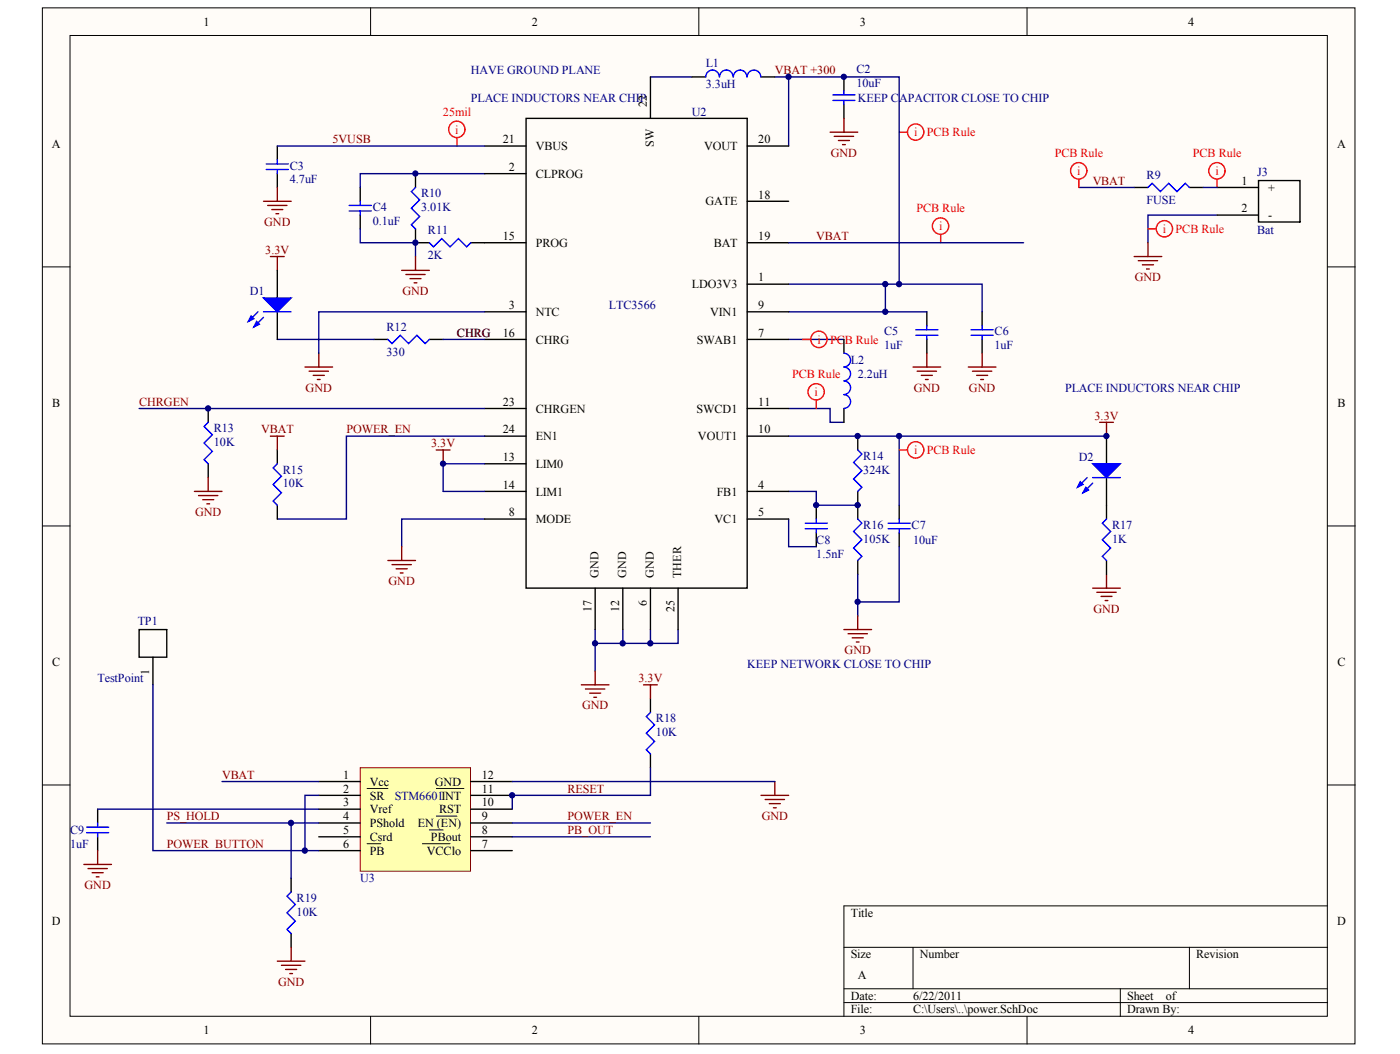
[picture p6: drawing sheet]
<svg xmlns="http://www.w3.org/2000/svg" width="271mm" height="204mm" viewBox="0 0 271 204" stroke-linecap="round" stroke-linejoin="round" font-family="sans-serif">
<g fill="#fffcf8" stroke="#000" stroke-width=".19">
<path d="M8.2 1.5h254v200.5h-254z"/>
<path d="M13.5 6.9h243.4v189.7h-243.4z"/>
</g>
<g fill="none" stroke="#000" stroke-width=".19">
<path d="M71.7 1.5v5.4M135.2 1.5v5.4M198.8 1.5v5.4M8.2 51.6h5.3M256.9 51.6h5.4M8.2 101.7h5.3M256.9 101.7h5.4M8.2 151.9h5.3M256.9 151.9h5.4M256.9 175.3h-93.6v21.3M71.7 196.6v5.4M135.2 196.6v5.4"/>
<path d="M163.3 183.3h93.6M163.3 191.3h93.6M163.3 194h93.6M176.7 183.3v8M198.8 196.6v5.4M216.8 191.3v5.3M230.2 183.3v8"/>
</g>
<g fill="none" stroke="#000080" stroke-width=".27">
<path d="M125.9 14.9h8M149.9 14.9h2.7v13.3M53.7 28.2h40.1M93.8 33.6h-24.1v2.7M208.8 36.3h10.7M232.9 36.3h2.6M69.7 44.3v2.7h10.7v2.6M152.6 55h37.5v5.3M152.6 47h45.5M235.5 41.6h-13.3v5.4M26.9 79h66.9M53.7 65.7h18.7"/>
<path d="M85.8 65.7h8M93.8 60.3h-32.1v8M152.6 79h8v2.7h2.7M152.6 65.7h10.7M152.6 60.3h26.8M85.8 89.7v5.4M93.8 84.4h-26.8v16h-13.3M152.6 84.4h21.4v13.3M152.6 95.1h5.4v2.6h8M174 84.4h40.1M93.8 100.4h-16.1v5.4M152.6 100.4v5.4h5.4"/>
<path d="M166 111.1v5.3M174 105.8v10.6h-8v2.7M115.2 121.8v2.7h16v-2.7M115.2 124.5v5.3M120.5 121.8v2.7M125.9 121.8v2.7"/>
</g>
<g fill="none" stroke="#000" stroke-width=".27">
<path d="M125.9 14.9v8M133.9 14.9h2.7M147.3 14.9h2.6M163.3 14.9v2.7M53.7 28.2v2.7M53.7 33.6v2.7M69.7 36.3v2.6M80.4 33.6v2.7M93.8 28.2h8M93.8 33.6h8M101.8 22.9h42.8v90.9h-42.8zM144.6 28.2h8"/>
<path d="M144.6 38.9h8M163.3 20.2v2.7M219.5 36.3h2.7M230.2 36.3h2.7M235.5 36.3h8.1M243.6 34.9h8v8h-8zM53.7 52.3v5.3M69.7 41.6v2.7M80.4 44.3v2.7h2.7M91.1 47h10.7M144.6 47h8M144.6 55h8"/>
<path d="M235.5 41.6h8.1M40.3 79v2.7M53.7 60.3v5.4M72.4 65.7h2.7M83.1 65.7h2.7M93.8 60.3h8M93.8 65.7h8M93.8 79h8M144.6 60.3h8M144.6 65.7h8M144.6 79h8M163.3 65.7v2.6"/>
<path d="M163.3 79v2.7M179.4 60.3v2.7M179.4 65.7v2.6M190.1 60.3v2.7M190.1 65.7v2.6M40.3 89.7v2.7M93.8 84.4h8M93.8 89.7h8M93.8 95.1h8M144.6 84.4h8M144.6 95.1h8M158 97.7v2.7"/>
<path d="M166 84.4v2.6M166 95.1v5.3M174 97.7v2.7M93.8 100.4h8M115.2 113.8v8M120.5 113.8v8M125.9 113.8v8M131.2 113.8v8M144.6 100.4h8M158 103.1v2.7M166 108.4v2.7M174 103.1v2.7"/>
</g>
<g fill="none" stroke="#00f" stroke-width=".27">
<path d="M139.2 14.9a1.31 1.31 0 0 0-1.3-1.4 1.31 1.31 0 0 0-1.3 1.4M141.9 14.9a1.31 1.31 0 0 0-1.3-1.4 1.31 1.31 0 0 0-1.4 1.4M144.5 14.9a1.31 1.31 0 0 0-1.3-1.4 1.31 1.31 0 0 0-1.3 1.4M147.2 14.9a1.31 1.31 0 0 0-1.3-1.4 1.31 1.31 0 0 0-1.3 1.4M161.2 18.4h4.3M161.2 19.4h4.3M163.3 17.6v.8M163.3 19.4v.8M51.5 31.7h4.3M51.5 32.8h4.3M53.7 30.9v.8M53.7 32.8v.8"/>
<path d="M67.6 39.7h4.3M69.7 38.9v.8M80.4 36.3l-.8 .8 1.6 1.6-1.6 1.6 1.6 1.6-1.6 1.6 .8 .8M222.2 36.3l.8-.8 1.6 1.6 1.6-1.6 1.6 1.6 1.6-1.6 .8 .8M67.6 40.8h4.3M69.7 40.8v.8M83.1 47l.8 .8 1.6-1.6 1.6 1.6 1.6-1.6 1.6 1.6 .8-.8M49.9 60.3l-1.9 1.9M51 61.4l-1.9 1.9M51 60.3h5.3M75.1 65.7l.8 .8 1.6-1.6 1.6 1.6 1.6-1.6 1.6 1.6 .8-.8M163.3 68.3a1.32 1.32 0 0 1 1.3 1.4 1.32 1.32 0 0 1-1.3 1.3"/>
<path d="M163.3 71a1.32 1.32 0 0 1 1.3 1.3 1.32 1.32 0 0 1-1.3 1.4M163.3 73.7a1.32 1.32 0 0 1 1.3 1.3 1.32 1.32 0 0 1-1.3 1.3 1.34 1.34 0 0 1 1.3 1.4 1.34 1.34 0 0 1-1.3 1.3M177.2 64.9h4.3M177.2 63.8h4.3M179.4 63v.8M179.4 64.9v.8M187.9 64.9h4.3M187.9 63.8h4.3M190.1 63v.8M190.1 64.9v.8M40.3 81.7l-.8 .8 1.6 1.6-1.6 1.6 1.6 1.6-1.6 1.6 .8 .8M166 87l.8 .9-1.6 1.6 1.6 1.6-1.6 1.6 1.6 1.6-.8 .8"/>
<path d="M155.8 101.2h4.3M155.8 102.3h4.3M158 100.4v.8M158 102.3v.8M166 100.4l.8 .8-1.6 1.6 1.6 1.6-1.6 1.6 1.6 1.6-.8 .8M171.9 101.2h4.3M171.9 102.3h4.3M174 100.4v.8M174 102.3v.8"/>
</g>
<g fill="none" stroke="#800000" stroke-width=".27">
<path d="M51 38.9h5.3M51.8 39.7h3.7M53.7 36.3v2.6M160.6 25.6h5.4M161.4 26.4h3.8M162.2 27.2h2.2M163.1 28h.5M163.3 22.9v2.7M52.3 49.6h2.7M52.6 40.5h2.1M53.4 41.3h.5M53.7 49.6v2.7"/>
<path d="M77.7 52.3h5.4M78.5 53.1h3.8M79.3 53.9h2.2M80.1 54.7h.6M80.4 49.6v2.7M219.5 49.6h5.3M220.3 50.4h3.7M221.1 51.2h2.1M221.9 52h.5M222.2 47v2.6M59 71h5.4M59.8 71.8h3.8"/>
<path d="M60.6 72.6h2.2M61.4 73.4h.6M61.7 68.3v2.7M176.7 71h5.3M177.5 71.8h3.7M178.3 72.6h2.1M179.1 73.4h.5M179.4 68.3v2.7M187.4 71h5.3M188.2 71.8h3.7M189 72.6h2.1M189.8 73.4h.5"/>
<path d="M190.1 68.3v2.7M37.6 95.1h5.4M38.4 95.9h3.8M39.2 96.7h2.2M40 97.5h.6M40.3 92.4v2.7M84.4 87h2.7M85.8 87v2.7M212.8 81.7h2.7M214.1 81.7v2.7M75.1 108.4h5.3M75.9 109.2h3.7"/>
<path d="M76.7 110h2.1M77.5 110.8h.5M77.7 105.8v2.6M166 119.1v2.7M211.5 113.8h5.3M212.3 114.6h3.7M213.1 115.4h2.1M213.9 116.2h.5M214.1 111.1v2.7M112.5 132.5h5.4M113.3 133.3h3.8M114.1 134.1h2.1"/>
<path d="M114.9 134.9h.5M115.2 129.8v2.7M163.3 121.8h5.4M164.1 122.6h3.8M164.9 123.4h2.2M165.7 124.2h.6"/>
</g>
<g fill="none" stroke="#f00" stroke-width=".27">
<path d="M88.4 26.6v1.6M174 25.6h1.6M208.8 34.7v1.6M235.5 34.7v1.6M182 45.4v1.6M222.2 44.3h1.6M155.3 65.7h1.6M158 77.4v1.6M174 87h1.6"/>
<circle cx="88.4" cy="25" r="1.58"/>
<circle cx="177.2" cy="25.5" r="1.58"/>
<circle cx="208.8" cy="33" r="1.58"/>
<circle cx="235.5" cy="33" r="1.58"/>
<circle cx="182" cy="43.7" r="1.58"/>
<circle cx="225.3" cy="44.3" r="1.58"/>
<circle cx="157.9" cy="75.8" r="1.58"/>
<circle cx="158.5" cy="65.7" r="1.58"/>
<circle cx="177.2" cy="87" r="1.58"/>
</g>
<g fill="#00f" stroke="#00f" stroke-width=".27">
<path d="M51 57.6h5.3l-2.6 2.7z"/>
<path d="M49.7 62.2l.5 .5-1.1 .6z"/>
<path d="M48.6 61.1l.5 .6-1.1 .5z"/>
</g>
<path d="M69.7 148.5h21.4v20h-21.4z" fill="#ffffb0" stroke="#800000" stroke-width=".19"/>
<g fill="none" stroke="#000" stroke-width=".27">
<path d="M53.7 87v2.7M53.7 97.7v2.7M214.1 84.4v5.3M214.1 92.4v8M214.1 108.4v2.7M26.9 121.8h5.4v5.3h-5.4zM29.6 127.1v5.4M125.9 135.2v2.6M18.9 156.5v2.7M61.7 151.2h8M61.7 153.9h8M61.7 156.5h8"/>
<path d="M61.7 159.2h8M91.1 151.2h8M91.1 153.9h8M91.1 156.5h8M91.1 159.2h8M125.9 145.9v2.6M18.9 161.9v2.7M56.3 169.9v2.7M61.7 161.9h8M61.7 164.6h8M91.1 161.9h8M91.1 164.6h8"/>
<path d="M56.3 180.6v2.7"/>
</g>
<path d="M71.1 152.5h4M84.4 152.5h5.4M84.4 157.9h4M71.1 163.2h2.6M81.7 163.2h5.4M83.1 160.6h2.7" fill="none" stroke="#000" stroke-width=".19"/>
<g fill="none" stroke="#000080" stroke-width=".27">
<path d="M152.6 14.9h21.4v40.1M171.3 55v5.3M85.8 89.7h8M85.8 95.1h8M29.6 132.5v32.1h32.1M18.9 156.5h42.8M32.3 159.2h29.4M43 151.2h18.7M56.3 159.2v10.7M61.7 153.9h-2.7v10.7M99.1 151.2h50.8M99.1 159.2h26.8"/>
<path d="M125.9 148.5v5.4h-26.8v2.6M99.1 161.9h26.8"/>
</g>
<g fill="none" stroke="#800000" stroke-width=".27">
<path d="M52.3 84.4h2.7M53.7 84.4v2.6M124.5 132.5h2.7M125.9 132.5v2.7M147.3 153.9h5.3M148.1 154.7h3.7M148.9 155.5h2.1M149.7 156.3h.5M149.9 151.2v2.7M16.2 167.2h5.4M17 168h3.8M17.8 168.8h2.2"/>
<path d="M18.6 169.6h.6M18.9 164.6v2.6M53.7 185.9h5.3M54.5 186.7h3.7M55.3 187.5h2.1M56.1 188.3h.5M56.3 183.3v2.6"/>
</g>
<path d="M53.7 89.7l-.8 .8 1.6 1.6-1.6 1.6 1.6 1.6-1.6 1.6 .8 .8M210.4 92.4l-1.9 1.9M211.5 93.5l-1.9 1.8M211.5 92.4h5.3M214.1 100.4l-.8 .8 1.6 1.6-1.6 1.6 1.6 1.6-1.6 1.6 .8 .8M125.9 137.8l-.8 .8 1.6 1.6-1.6 1.6 1.6 1.6-1.6 1.6 .8 .9M18.9 159.2v.8M16.8 161.1h4.2M16.8 160h4.2M18.9 161.1v.8M56.3 172.6l-.8 .8 1.6 1.6-1.6 1.6 1.6 1.6-1.6 1.6 .8 .8" fill="none" stroke="#00f" stroke-width=".27"/>
<g fill="#00f" stroke="#00f" stroke-width=".27">
<path d="M211.5 89.7h5.3l-2.7 2.7z"/>
<path d="M210.1 94.3l.6 .5-1.1 .5z"/>
<path d="M209.1 93.2l.5 .5-1.1 .6z"/>
</g>
<g fill="#000080" stroke="#000080" stroke-width=".19">
<circle cx="40.3" cy="79" r=".51"/>
<circle cx="56.3" cy="159.2" r=".51"/>
<circle cx="59" cy="164.5" r=".51"/>
<circle cx="80.4" cy="46.9" r=".51"/>
<circle cx="80.4" cy="33.6" r=".51"/>
<circle cx="85.7" cy="89.7" r=".51"/>
<circle cx="99.1" cy="153.9" r=".51"/>
<circle cx="115.1" cy="124.5" r=".51"/>
<circle cx="120.5" cy="124.5" r=".51"/>
<circle cx="125.8" cy="124.5" r=".51"/>
<circle cx="152.6" cy="14.9" r=".51"/>
<circle cx="157.9" cy="97.7" r=".51"/>
<circle cx="163.3" cy="14.9" r=".51"/>
<circle cx="166" cy="116.4" r=".51"/>
<circle cx="166" cy="97.7" r=".51"/>
<circle cx="166" cy="84.3" r=".51"/>
<circle cx="171.3" cy="60.3" r=".51"/>
<circle cx="171.3" cy="55" r=".51"/>
<circle cx="174" cy="84.3" r=".51"/>
<circle cx="174" cy="55" r=".51"/>
<circle cx="214.1" cy="84.3" r=".51"/>
</g>
<g font-size="2.4">
<text x="39.4" y="5">1</text>
<text x="102.9" y="5">2</text>
<text x="166.4" y="5">3</text>
<text x="229.9" y="5">4</text>
<text x="10" y="28.7">A</text>
<text x="97.3" y="27.7">21</text>
<text x="103.7" y="29.1">VBUS</text>
<text x="136.3" y="29.1">VOUT</text>
<text x="146.7" y="27.7">20</text>
<text x="258.8" y="28.7">A</text>
<text x="98.5" y="33.1">2</text>
<text x="103.7" y="34.4">CLPROG</text>
<text x="240.2" y="35.7">1</text>
<text x="136.5" y="39.8">GATE</text>
<text x="146.7" y="38.4">18</text>
<text x="240.2" y="41.1">2</text>
<text x="245.4" y="37.1">+</text>
<text x="97.3" y="46.4">15</text>
<text x="103.7" y="47.8">PROG</text>
<text x="138.1" y="47.8">BAT</text>
<text x="146.7" y="46.4">19</text>
<text x="245.4" y="42.4">-</text>
<text x="98.5" y="59.8">3</text>
<text x="133.9" y="55.8">LDO3V3</text>
<text x="146.7" y="59.8">9</text>
<text x="146.7" y="54.5">1</text>
<text x="97.3" y="65.1">16</text>
<text x="103.7" y="61.1">NTC</text>
<text x="137.4" y="61.1">VIN1</text>
<text x="146.7" y="65.1">7</text>
<text x="103.7" y="66.5">CHRG</text>
<text x="134.9" y="66.5">SWAB1</text>
<text x="10.1" y="78.8">B</text>
<text x="97.3" y="78.5">23</text>
<text x="97.3" y="83.9">24</text>
<text x="103.7" y="79.8">CHRGEN</text>
<text x="134.8" y="79.8">SWCD1</text>
<text x="146.7" y="83.9">10</text>
<text x="146.7" y="78.5">11</text>
<text x="258.8" y="78.8">B</text>
<text x="97.3" y="89.2">13</text>
<text x="103.7" y="85.2">EN1</text>
<text x="135.1" y="85.2">VOUT1</text>
<text x="97.3" y="94.5">14</text>
<text x="103.7" y="90.5">LIM0</text>
<text x="103.7" y="95.9">LIM1</text>
<text x="138.7" y="95.9">FB1</text>
<text x="146.7" y="94.5">4</text>
<text x="98.5" y="99.9">8</text>
<text x="103.7" y="101.2">MODE</text>
<text x="138.3" y="101.2">VC1</text>
<text x="146.7" y="99.9">5</text>
<text x="10.1" y="128.9">C</text>
<text x="258.8" y="128.9">C</text>
<text x="66.4" y="150.7">1</text>
<text x="66.4" y="153.3">2</text>
<text x="71.6" y="152">Vcc</text>
<text x="71.6" y="154.7">SR</text>
<text x="84.2" y="152">GND</text>
<text x="93.2" y="150.7">12</text>
<text x="93.2" y="153.3">11</text>
<text x="66.4" y="156">3</text>
<text x="66.4" y="158.7">4</text>
<text x="66.4" y="161.4">5</text>
<text x="71.6" y="157.4">Vref</text>
<text x="71.6" y="160">PShold</text>
<text x="80.9" y="160">EN (EN)</text>
<text x="85" y="157.4">RST</text>
<text x="93.2" y="161.4">8</text>
<text x="93.2" y="158.7">9</text>
<text x="93.2" y="156">10</text>
<text x="66.4" y="164">6</text>
<text x="71.6" y="162.7">Csrd</text>
<text x="71.6" y="165.4">PB</text>
<text x="82.6" y="165.4">VCClo</text>
<text x="83.4" y="162.7">PBout</text>
<text x="93.2" y="164">7</text>
<text x="10" y="179">D</text>
<text x="164.7" y="177.3">Title</text>
<text x="258.8" y="179">D</text>
<text x="164.7" y="185.4">Size</text>
<text x="178" y="185.4">Number</text>
<text x="231.5" y="185.4">Revision</text>
<text x="166" y="189.4">A</text>
<text x="164.7" y="193.4">Date:</text>
<text x="164.7" y="196.1">File:</text>
<text x="176.7" y="193.4">6/22/2011</text>
<text x="176.7" y="196.1">C:\Users\..\power.SchDoc</text>
<text x="218.1" y="193.4">Sheet</text>
<text x="218.1" y="196.1">Drawn By:</text>
<text x="225.6" y="193.4">of</text>
<text x="39.4" y="200.1">1</text>
<text x="102.9" y="200.1">2</text>
<text x="166.4" y="200.1">3</text>
<text x="229.9" y="200.1">4</text>
</g>
<g font-size="2.4" fill="#000080">
<text x="91.1" y="14.4">HAVE GROUND PLANE</text>
<text x="136.6" y="17">3.3uH</text>
<text x="136.6" y="13">L1</text>
<text x="165.7" y="16.8">10uF</text>
<text x="165.7" y="14.1">C2</text>
<text x="91.1" y="19.7">PLACE INDUCTORS NEAR CHIP</text>
<text x="133.9" y="22.4">U2</text>
<text x="166" y="19.7">KEEP CAPACITOR CLOSE TO CHIP</text>
<text x="56.1" y="35.5">4.7uF</text>
<text x="56.1" y="32.8">C3</text>
<text x="221.9" y="34.7">R9</text>
<text x="243.3" y="34.1">J3</text>
<text x="72.1" y="40.8">C4</text>
<text x="81.5" y="40.8">3.01K</text>
<text x="81.5" y="38.1">R10</text>
<text x="221.9" y="39.5">FUSE</text>
<text x="72.1" y="43.5">0.1uF</text>
<text x="82.8" y="45.4">R11</text>
<text x="243.3" y="45.4">Bat</text>
<text x="82.8" y="50.2">2K</text>
<text x="48.3" y="57.1">D1</text>
<text x="117.9" y="59.8">LTC3566</text>
<text x="74.8" y="64.1">R12</text>
<text x="88.4" y="65.1">CHRG</text>
<text x="171.1" y="64.9">C5</text>
<text x="192.5" y="64.9">C6</text>
<text x="74.8" y="68.9">330</text>
<text x="164.7" y="70.5">L2</text>
<text x="171.1" y="67.5">1uF</text>
<text x="192.5" y="67.5">1uF</text>
<text x="166" y="73.2">2.2uH</text>
<text x="206.1" y="75.8">PLACE INDUCTORS NEAR CHIP</text>
<text x="41.4" y="83.6">R13</text>
<text x="41.4" y="86.3">10K</text>
<text x="167.1" y="88.9">R14</text>
<text x="208.8" y="89.2">D2</text>
<text x="54.7" y="94.3">10K</text>
<text x="54.7" y="91.6">R15</text>
<text x="167.1" y="91.6">324K</text>
<text x="158" y="107.9">1.5nF</text>
<text x="158" y="105.2">C8</text>
<text x="167.1" y="105">105K</text>
<text x="167.1" y="102.3">R16</text>
<text x="176.4" y="102.3">C7</text>
<text x="176.7" y="105.2">10uF</text>
<text x="215.2" y="105">1K</text>
<text x="215.2" y="102.3">R17</text>
<text x="26.7" y="121">TP1</text>
<text x="18.9" y="132">TestPoint</text>
<text x="144.6" y="129.3">KEEP NETWORK CLOSE TO CHIP</text>
<text x="126.9" y="142.4">10K</text>
<text x="126.9" y="139.7">R18</text>
<text x="76.4" y="154.7">STM6601INT</text>
<text x="13.5" y="161.4">C9</text>
<text x="13.5" y="164">1uF</text>
<text x="69.7" y="170.7">U3</text>
<text x="57.4" y="177.1">10K</text>
<text x="57.4" y="174.5">R19</text>
</g>
<g font-size="2.4" fill="#800000">
<text x="149.9" y="14.4">VBAT +300</text>
<text x="64.4" y="27.7">5VUSB</text>
<text x="160.8" y="30.3">GND</text>
<text x="211.5" y="35.7">VBAT</text>
<text x="51.1" y="43.7">GND</text>
<text x="158" y="46.4">VBAT</text>
<text x="51.3" y="49.1">3.3V</text>
<text x="77.9" y="57.1">GND</text>
<text x="219.6" y="54.4">GND</text>
<text x="59.1" y="75.8">GND</text>
<text x="176.8" y="75.8">GND</text>
<text x="187.5" y="75.8">GND</text>
<text x="26.9" y="78.5">CHRGEN</text>
<text x="50.5" y="83.9">VBAT</text>
<text x="67" y="83.9">POWER_EN</text>
<text x="211.8" y="81.2">3.3V</text>
<text x="83.4" y="86.5">3.3V</text>
<text x="37.8" y="99.8">GND</text>
<text x="75.2" y="113.2">GND</text>
<text x="211.6" y="118.5">GND</text>
<text x="123.5" y="132">3.3V</text>
<text x="163.5" y="126.6">GND</text>
<text x="112.6" y="137.3">GND</text>
<text x="43" y="150.7">VBAT</text>
<text x="109.8" y="153.3">RESET</text>
<text x="32.3" y="158.7">PS_HOLD</text>
<text x="109.8" y="158.7">POWER_EN</text>
<text x="109.8" y="161.4">PB_OUT</text>
<text x="147.4" y="158.6">GND</text>
<text x="32.3" y="164">POWER_BUTTON</text>
<text x="16.4" y="172">GND</text>
<text x="53.8" y="190.7">GND</text>
</g>
<g font-size="2.4" fill="#f00">
<text x="85.7" y="22.4">25mil</text>
<text x="88.1" y="25.9">i</text>
<text x="176.9" y="26.4">i</text>
<text x="179.4" y="26.4">PCB Rule</text>
<text x="204.1" y="30.4">PCB Rule</text>
<text x="208.5" y="33.9">i</text>
<text x="230.8" y="30.4">PCB Rule</text>
<text x="235.2" y="33.9">i</text>
<text x="177.4" y="41.1">PCB Rule</text>
<text x="181.7" y="44.6">i</text>
<text x="225" y="45.1">i</text>
<text x="227.5" y="45.1">PCB Rule</text>
<text x="158.2" y="66.5">i</text>
<text x="160.6" y="66.5">PCB Rule</text>
<text x="153.3" y="73.2">PCB Rule</text>
<text x="157.6" y="76.6">i</text>
<text x="176.9" y="87.9">i</text>
<text x="179.4" y="87.8">PCB Rule</text>
</g>
<g font-size="2.3">
<text x="125.2" y="20.8" transform="rotate(-90 125.2 20.8)">22</text>
<text x="126.5" y="28.4" transform="rotate(-90 126.5 28.4)">SW</text>
<text x="115.8" y="111.9" transform="rotate(-90 115.8 111.9)">GND</text>
<text x="121.2" y="111.9" transform="rotate(-90 121.2 111.9)">GND</text>
<text x="126.5" y="111.9" transform="rotate(-90 126.5 111.9)">GND</text>
<text x="131.9" y="111.9" transform="rotate(-90 131.9 111.9)">THER</text>
<text x="114.5" y="118.4" transform="rotate(-90 114.5 118.4)">17</text>
<text x="119.8" y="118.4" transform="rotate(-90 119.8 118.4)">12</text>
<text x="125.2" y="117.1" transform="rotate(-90 125.2 117.1)">6</text>
<text x="130.5" y="118.4" transform="rotate(-90 130.5 118.4)">25</text>
<text x="28.9" y="130.5" transform="rotate(-90 28.9 130.5)">1</text>
</g>
</svg>
